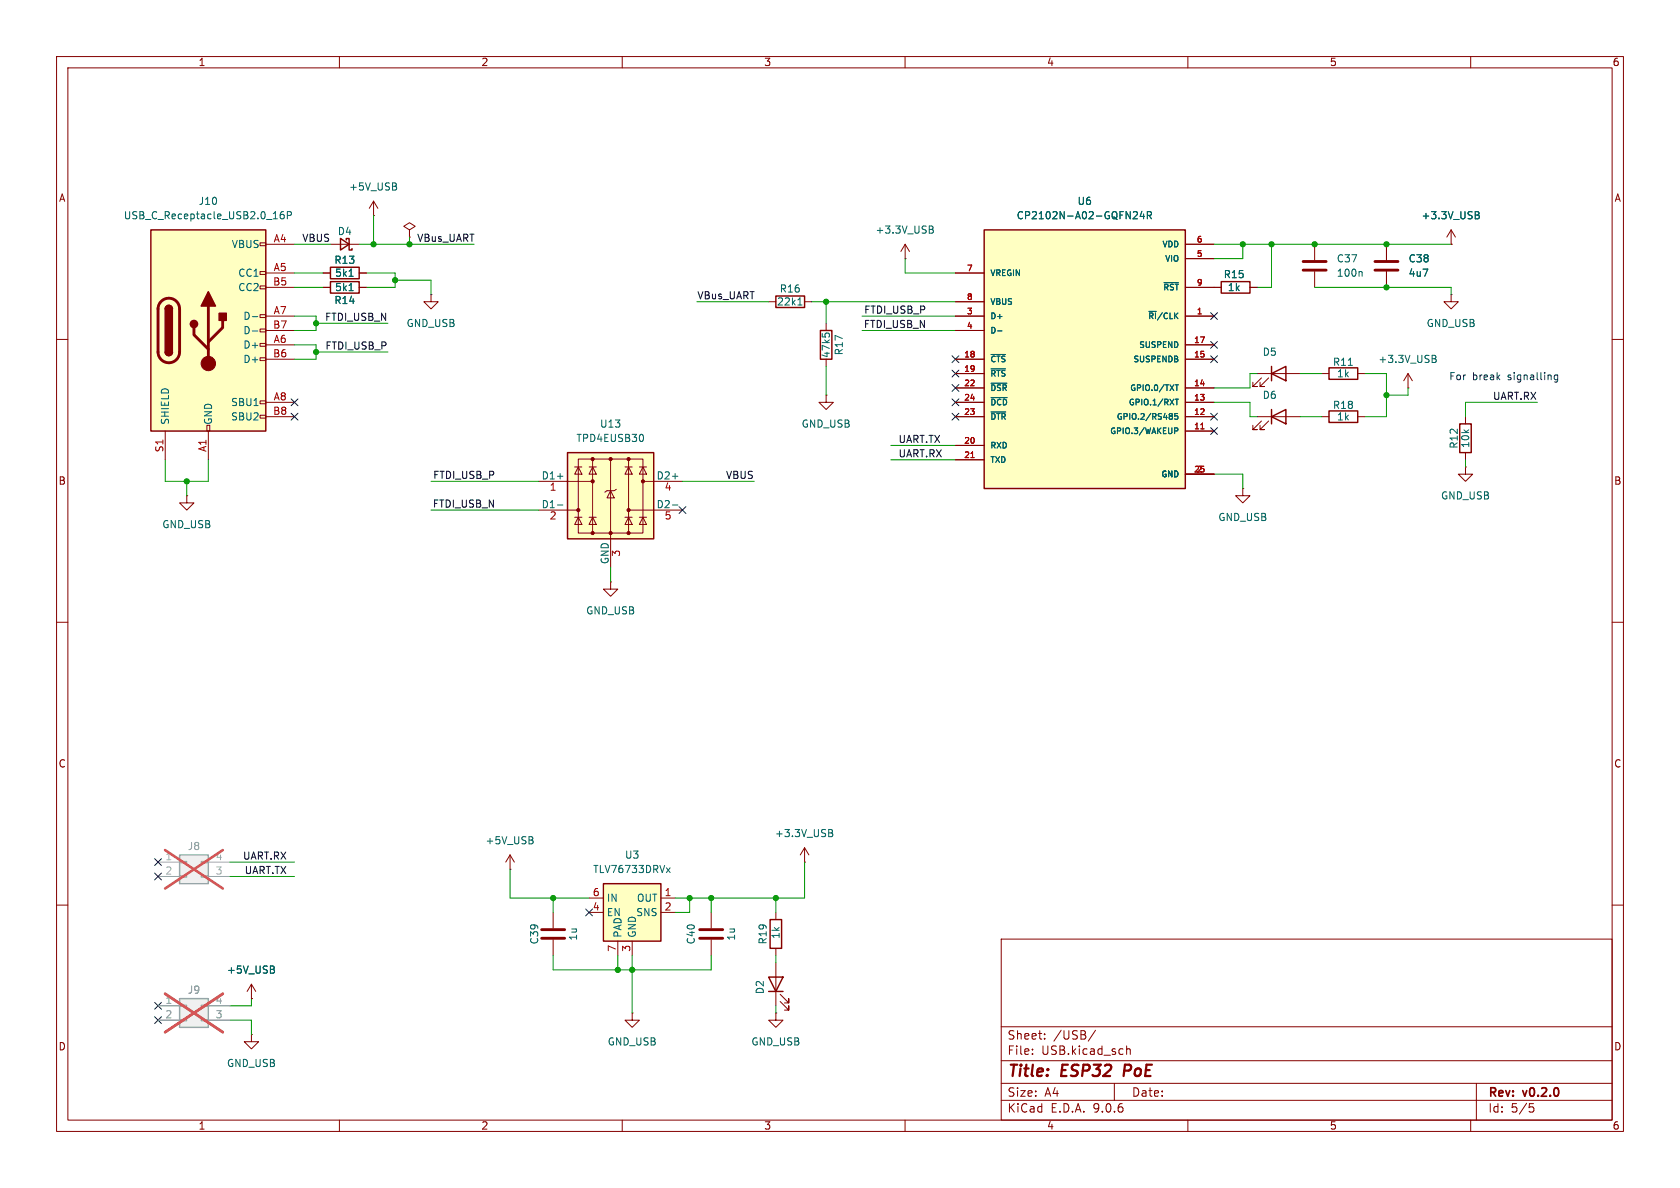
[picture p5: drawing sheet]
<svg xmlns="http://www.w3.org/2000/svg" width="297mm" height="210mm" viewBox="0 0 297 210" stroke-linecap="round" stroke-linejoin="round" font-family="sans-serif">
<g fill="none" stroke="#840000" stroke-width=".18">
<path d="M10 10h277v190h-277zM12 12h273v186h-273zM60 10v2M110 10v2M160 10v2M210 10v2M260 10v2M10 60h2M285 60h2M10 110h2M285 110h2M10 160h2"/>
<path d="M137.2 170.2v7.6M137.9 177l1.5 1.6v-.8v.8h-.7M137.9 175.8l1.5 1.5v-.8v.8h-.7M177 166h108v32h-108zM285 160h2M60 198v2M110 198v2M160 198v2M177 194.5h108M177 191.5h108M177 187.5h108M177 181.5h108"/>
<path d="M182.5 186.3v.1M182.5 185.5v.1M184.7 183.6v.1M184.7 182.8v.1M193.7 182.1l-1.3 2M197 191.5v3M199.2 184.9v1.5M199.2 185.5l.2-.1 .3 .1 .1 .9M210 198v2M260 198v2M261 191.5v6.5M270.4 195.1h.7"/>
<path d="M270.5 195.7h.4l.3 .3-.2 .5-.5 .1"/>
</g>
<path d="M198.9 188.2l-.3 2" fill="none" stroke="#840000" stroke-width=".4"/>
<path d="M135.9 172.7h2.5l-1.2 2.6zM135.9 175.3h2.5" fill="none" stroke="#840000" stroke-width=".25"/>
<path d="M31.7 151.1h5.1v5.1h-5.1z" fill="#f0f0f0"/>
<path d="M31.7 151.1h5.1v5.1h-5.1z" fill="none" stroke="#a1a1a1" stroke-width=".25"/>
<path d="M27.9 152.4h3.8M27.9 154.9h3.8M31.7 152.3h1.3v.2h-1.3zM31.7 154.8h1.3v.3h-1.3zM35.6 152.3h1.2v.2h-1.2zM35.6 154.8h1.2v.3h-1.2zM36.8 152.4h3.8M36.8 154.9h3.8" fill="none" stroke="#a1a1a1" stroke-width=".18"/>
<path d="M29.2 150.3l10.2 6.8M39.4 150.3l-10.2 6.8" fill="none" stroke="#e65255" stroke-width=".46"/>
<g fill="none" stroke="#840000" stroke-width=".18">
<path d="M57.1 50.8h1.3M57.1 48.3h1.3M63.5 50.8h1.3M63.5 48.3h1.3M259.1 73.7v1.2M33 87.6v1.3h1.3l-1.3 1.3-1.3-1.3h1.3M33 87.6h.1M259.1 82.6v1.2h1.2l-1.2 1.3-1.3-1.3h1.3M259.1 82.6h.1M259.1 80v1.3M90.2 153.7h.1M90.2 151.1l-.8 1.3"/>
<path d="M90.2 151.1l.7 1.3M90.2 151.1v2.6M142.2 152.4h.1M142.2 149.9l-.7 1.2M142.2 149.9l.8 1.2M142.2 149.9v2.5M44.4 176.5h.1M44.4 174l-.7 1.3M44.4 174l.8 1.3M44.4 174v2.5M44.4 182.9v1.3h1.3l-1.3 1.2-1.2-1.2h1.2M44.4 182.9h.1"/>
</g>
<path d="M61.7 48.8h.7M61.7 51.4h.7M93.9 148.5l.4 .2-.1 .3-.2 .2M94.1 148l.1 .1-.1 .3M146.5 146.6l.6 .2 .1 .2-.3 .2M146.5 147.2h.4M146.9 147.2l.3 .3v.3l-.7 .1M48.2 171.4l.3 .2v.3l-.2 .1M48.4 170.8l.1 .2-.1 .3" fill="none" stroke="#006464" stroke-width=".18"/>
<path d="M58.4 49.8h5.1v2h-5.1zM58.4 47.2h5.1v2.1h-5.1zM258.1 74.9h2v5.1h-2z" fill="none" stroke="#840000" stroke-width=".25"/>
<path d="M100.3 80h15.3v15.3h-15.3z" fill="#ffffc2"/>
<g fill="none" stroke="#840000" stroke-width=".18">
<path d="M66 38.1h.1M66 35.6l-.7 1.2M66 35.6l.8 1.2M66 35.6v2.5M72.4 40.6l1-.6-1-.6-1 .6 1 .6v1.3M72.4 41.9h.1M222.2 66h7.7M222.2 73.7h7.7M223 66.8l-1.5 1.5h.7h-.7v-.7M223 74.4l-1.5 1.5h.7h-.7v-.7M224.3 66.8l-1.5 1.5h.7h-.7v-.7M224.3 74.4l-1.5 1.5h.7h-.7v-.7"/>
<path d="M233.7 66h1.2M233.7 73.7h1.2M240 66h1.3M240 73.7h1.3M95.2 85.1h9.6M95.2 90.2h7M101.6 82.6h1.3M101.6 91.4h1.3M102.2 81.2h11.5v13h-11.5zM102.2 82.6l.7 1.2h-1.3zM102.2 91.4l.7 1.3h-1.3zM104.1 82.6h1.3"/>
<path d="M104.1 91.4h1.3M104.8 82.6l.6 1.2h-1.3zM104.8 91.4l.6 1.3h-1.3zM104.8 81.2v13M107.9 86.7l.7 1.3h-1.3zM107.9 81.2v19.1M109 86.5l-.4 .2h-1.3l-.4 .3M110.5 82.6h1.3M110.5 91.4h1.3M111.1 82.6l.7 1.2h-1.3zM111.1 91.4l.7 1.3h-1.3zM111.1 81.2v13"/>
<path d="M111.1 90.2h9.5M113 82.6h1.3M113 91.4h1.3M113.7 82.6l.6 1.2h-1.3zM113.7 91.4l.6 1.3h-1.3zM113.7 85.1h6.9M107.9 102.9v1.2h1.3l-1.3 1.3-1.2-1.3h1.2M107.9 102.9h.1"/>
</g>
<path d="M224.8 66l2.5-1.2v2.5zM224.8 73.7l2.5-1.3v2.5zM224.8 64.8v2.5M224.8 72.4v2.5M234.9 65h5.1v2.1h-5.1zM234.9 72.6h5.1v2.1h-5.1zM100.3 80h15.3v15.3h-15.3z" fill="none" stroke="#840000" stroke-width=".25"/>
<g fill="#840000" stroke="#840000" stroke-width=".18">
<circle cx="102.2" cy="90.2" r=".28"/>
<circle cx="104.8" cy="81.2" r=".28"/>
<circle cx="104.8" cy="85.1" r=".28"/>
<circle cx="104.8" cy="94.2" r=".28"/>
<circle cx="107.9" cy="81.2" r=".28"/>
<circle cx="107.9" cy="94.2" r=".28"/>
<circle cx="111.1" cy="81.2" r=".28"/>
<circle cx="111.1" cy="90.2" r=".28"/>
<circle cx="111.1" cy="94.2" r=".28"/>
<circle cx="113.7" cy="85.1" r=".28"/>
</g>
<path d="M69.8 32.9l.3 .3v.3l-.2 .1M69.9 32.4l.2 .2-.2 .3M113.6 76.9l.2 .4-.2 .6M238.4 64.6h.7M98.5 84.2h1M98.5 89.3h1M118.9 84.2h.9M118.9 89.3h.9" fill="none" stroke="#006464" stroke-width=".18"/>
<path d="M106.7 156.2h10.1v10.2h-10.1z" fill="#ffffc2"/>
<path d="M137.2 52.3h5v2.1h-5zM106.7 156.2h10.1v10.2h-10.1zM136.1 162.6h2.1v5h-2.1z" fill="none" stroke="#840000" stroke-width=".25"/>
<g fill="none" stroke="#840000" stroke-width=".18">
<path d="M76.2 52.1v1.2h1.3l-1.3 1.3-1.3-1.3h1.3M76.2 52.1h.1M135.9 53.3h1.3M142.2 53.3h1.3M160 45.7h.1M160 43.2l-.7 1.3M160 43.2l.8 1.3M160 43.2v2.5M232.4 43.2v2.8M232.4 48v2.8M248.9 68.6h.1M248.9 66l-.7 1.3"/>
<path d="M248.9 66l.8 1.3M248.9 66v2.6M104.1 158.8h2.6M116.8 158.8h2.6M104.1 161.3h2.6M109.2 166.4v2.5M111.8 166.4v2.5M116.8 161.3h2.6M125.7 161.3v2.8M125.7 166.1v2.8M137.2 161.3v1.3M137.2 167.6v1.3"/>
</g>
<path d="M164.3 39.9l.6 .2v.2l-.2 .3M141.1 53.9h.7M141.3 52.8l.1-.2v1.3M164.3 40.6h.4M164.7 40.6l.3 .2-.1 .3-.6 .1M240.6 48l.2 .2v.6M253.2 62.8l.6 .1v.3l-.2 .2M253.2 63.4h.4M253.6 63.4l.3 .3-.1 .3-.6 .1M117.8 153.4l.7 .8M118.5 153.4l-.7 .8" fill="none" stroke="#006464" stroke-width=".18"/>
<path d="M230.4 47.8h4M230.4 46.2h4M123.7 164.3h4.1M123.7 165.9h4.1" fill="none" stroke="#840000" stroke-width=".51"/>
<path d="M31.7 176.5h5.1v5.1h-5.1z" fill="#f0f0f0"/>
<path d="M31.7 176.5h5.1v5.1h-5.1z" fill="none" stroke="#a1a1a1" stroke-width=".25"/>
<path d="M27.9 177.8h3.8M31.7 177.7h1.3v.2h-1.3zM35.6 177.7h1.2v.2h-1.2zM36.8 177.8h3.8M27.9 180.3h3.8M31.7 180.2h1.3v.3h-1.3zM35.6 180.2h1.2v.3h-1.2zM36.8 180.3h3.8" fill="none" stroke="#a1a1a1" stroke-width=".18"/>
<path d="M29.2 175.7l10.2 6.8M39.4 175.7l-10.2 6.8" fill="none" stroke="#e65255" stroke-width=".46"/>
<path d="M60.2 42.2l1.5 1-1.5 1zM61.2 42.4v-.2h.5v2h.5v-.3M145 58.4h2.1v5.1h-2.1zM215.9 49.8h5.1v2h-5.1z" fill="none" stroke="#840000" stroke-width=".25"/>
<path d="M58.4 43.2h5.1M146 57.2v1.2M214.6 50.8h1.3M221 50.8h1.2M146 69.9v1.2h1.3l-1.3 1.3-1.2-1.3h1.2M146 69.9h.1M146 63.5v1.3M219.7 86.4v1.2h1.3l-1.3 1.3-1.3-1.3h1.3M219.7 86.4h.1M137.2 179.1v1.2h1.2l-1.2 1.3-1.3-1.3h1.3M137.2 179.1h.1" fill="none" stroke="#840000" stroke-width=".18"/>
<path d="M145.4 58.9v.6M145.8 59.1l.3-.2h.3l.2 .2" fill="none" stroke="#006464" stroke-width=".18"/>
<path d="M26.7 40.6h20.3v35.6h-20.3z" fill="#ffffc2"/>
<g fill="none" stroke="#840000" stroke-width=".18">
<path d="M46 42.9h1v.5h-1zM46 48h1v.5h-1zM46 50.5h1v.6h-1zM46 55.6h1v.5h-1zM46 58.2h1v.5h-1zM47 43.2h5.1M47 48.3h5.1M47 50.8h5.1M47 55.9h5.1M47 58.4h5.1M245.1 43.2v2.8M245.1 48v2.8"/>
<path d="M256.5 52.1v1.2h1.3l-1.3 1.3-1.2-1.3h1.2M256.5 52.1h.1M256.5 43.2h.1M256.5 40.6l-.7 1.3M256.5 40.6l.8 1.3M256.5 40.6v2.6M29.2 76.2v5.1M36.6 75.2h.5v1h-.5zM36.8 76.2v5.1M46 60.7h1v.5h-1zM46 63.2h1v.6h-1zM46 70.9h1v.5h-1z"/>
<path d="M46 73.4h1v.5h-1zM47 61h5.1M47 63.5h5.1M47 71.1h5.1M47 73.7h5.1"/>
</g>
<path d="M26.7 40.6h20.3v35.6h-20.3zM29.2 54.6a.64 .64 0 0 1 .6-.6 .64 .64 0 0 1 .7 .6M29.2 62.2a.64 .64 0 0 0 .6 .7 .64 .64 0 0 0 .7-.7" fill="none" stroke="#840000" stroke-width=".25"/>
<path d="M28.5 53.3a1.9 1.9 0 0 1 2.1-.4 1.9 1.9 0 0 1 1.1 1.7v7.6a1.91 1.91 0 0 1-1.9 1.9 1.91 1.91 0 0 1-1.9-1.9v-7.7l.2-.7zM34.3 57.9v1.3l2.5 2.5M36.8 54.1v10.2M39.4 56.6v1.3l-2.6 2.6M243.1 46.2h4M243.1 47.8h4" fill="none" stroke="#840000" stroke-width=".51"/>
<g fill="#840000" stroke="#840000" stroke-width=".25">
<path d="M29.2 54.6h1.3v7.6h-1.3z"/>
<path d="M29.4 54.2a.64 .64 0 0 1 .7-.2 .64 .64 0 0 1 .4 .6h-1.3z"/>
<path d="M29.2 62.2h1.3a.64 .64 0 0 1-.7 .7 .64 .64 0 0 1-.6-.7z"/>
<path d="M36.8 51.6l1.3 2.5h-2.5z"/>
<path d="M38.7 55.4h1.3v1.2h-1.3z"/>
<circle cx="34.3" cy="57.3" r=".63"/>
</g>
<circle cx="36.8" cy="64.3" r="1.27" fill="#840000" stroke="#840000" stroke-width=".18"/>
<path d="M50.1 37.4l-.3 .1a.86 .86 0 0 0 0 1.2l.4-.1 .1-.5-.3-.2-.3 .1-.2 .1M50.8 38.1l.6-.1 .1-.2v-.3l-.7-.1v1.3M260.8 37.4l.6 .1 .1 .3-.3 .2M260.8 38h.4M261.2 38l.3 .3v.3l-.7 .1M44.6 56h1M44.6 58.5h1" fill="none" stroke="#006464" stroke-width=".18"/>
<path d="M174 40.6h35.5v45.8h-35.5z" fill="#ffffc2"/>
<path d="M174 40.6h35.5v45.8h-35.5z" fill="none" stroke="#840000" stroke-width=".25"/>
<g fill="none" stroke="#840000" stroke-width=".18">
<path d="M57.1 48.3h1.3M57.1 50.8h1.3M63.5 48.3h1.3M63.5 50.8h1.3M168.9 48.3h5.1M168.9 53.3h5.1M168.9 55.9h5.1M168.9 58.4h5.1M209.5 55.9h5.1M209.5 43.2h5.1M209.5 45.7h5.1M209.5 50.8h6.4"/>
<path d="M221 50.8h1.2M245.1 43.2v2.8M245.1 48v2.8M256.5 43.2h.1M168.9 63.5h5.1M168.9 66h5.1M168.9 68.6h5.1M168.9 71.1h5.1M168.9 73.7h5.1M168.9 78.7h5.1M209.5 63.5h5.1M209.5 68.6h5.1"/>
<path d="M209.5 71.1h5.1M209.5 73.7h5.1M209.5 61h5.1M209.5 76.2h5.1M168.9 81.3h5.1M209.5 83.8h5.1M44.4 176.5h.1M97.8 161.3v2.8M97.8 166.1v2.8M111.8 179.1v1.2h1.2l-1.2 1.3-1.3-1.3h1.3M111.8 179.1h.1"/>
</g>
<g fill="none" stroke="#006464" stroke-width=".18">
<path d="M200.4 37.5l.4-.1 .3 .4-.8 .9h.8M201.9 37.3l-.3 1h.8M202.2 37.8v.9M202.8 38.1l.6-.1 .2-.2-.1-.3-.7-.1v1.3M203.1 38.1l.5 .6M260.8 37.4l.6 .1 .1 .3-.3 .2M260.8 38h.4M261.2 38l.3 .3v.3l-.7 .1M61.7 48.8h.7M61.7 51.4h.7M176.4 58.5h.7M203.1 55h1.3"/>
<path d="M205.8 50h2.5M175.2 62.7h2.6M175.2 65.2h2.6M175.2 67.7h2.8M175.2 70.3h2.9M175.2 72.8h2.6M207.1 73.1l.2 .2-.2 .2 .2 .4-.2 .2M207.7 75.6h.3l.2 .2-.1 .3-.4 .1M207.8 68h.5M207.8 70.6h.5M208 68v1M208 70.6v1"/>
<path d="M208.2 73.1h-.5v.5l.4-.1 .1 .5-.2 .1-.3-.1M48.2 171.4l.3 .2v.3l-.2 .1M48.4 170.8l.1 .2-.1 .3"/>
</g>
<path d="M212.3 75.8h.6M171.6 80.9h.6" fill="none" stroke="#a90000" stroke-width=".18"/>
<path d="M95.8 164.3h4M95.8 165.9h4" fill="none" stroke="#840000" stroke-width=".51"/>
<g fill="none" stroke="#009600" stroke-width=".18">
<path d="M66 38.1v5.1M52.1 43.2h6.3M52.1 50.8h5M52.1 55.9h3.8v2.5h-3.8M52.1 48.3h5M55.9 57.2h12.7M63.5 43.2h20.3M64.8 48.3h5v2.5h-5M69.8 49.5h6.4v2.6M72.4 41.9v1.3M123.2 53.3h12.7M143.5 53.3h25.4"/>
<path d="M146 53.3v3.9M152.4 58.4h16.5M152.4 55.9h16.5M160 45.7v2.6h8.9M214.6 43.2h41.9M219.7 43.2v2.5h-5.1M224.8 43.2v7.6h-2.6M232.4 50.8h24.1v1.3M52.1 61h3.8v2.5h-3.8M55.9 62.2h12.7M146 64.8v5.1M157.5 78.7h11.4"/>
<path d="M214.6 71.1h6.4v2.6h1.2M222.2 66h-1.2v2.6h-6.4M229.9 66h3.8M229.9 73.7h3.8M241.3 66h3.8v7.7h-3.8M248.9 68.6v1.3h-3.8M271.8 71.1h-12.7v2.6M29.2 81.3v3.8h7.6v-3.8M33 85.1v2.5M76.2 85.1h19M76.2 90.2h19M120.6 85.1h12.7"/>
<path d="M157.5 81.3h11.4M214.6 83.8h5.1v2.6M259.1 81.3v1.3M107.9 100.3v2.6M40.6 154.9h11.5M40.6 152.4h11.5M90.2 153.7v5.1h13.9M97.8 158.8v2.5M121.9 158.8v2.5h-2.5M125.7 158.8v2.5M137.2 158.8v2.5M142.2 152.4v6.4h-22.8"/>
<path d="M44.4 176.5v1.3h-3.8M97.8 168.9v2.6h27.9v-2.6M109.2 168.9v2.6M111.8 168.9v10.2M137.2 168.9v1.3M137.2 177.8v1.3M40.6 180.3h3.8v2.6"/>
</g>
<g fill="none" stroke="#000084" stroke-width=".18">
<path d="M214 55.3l1.2 1.2M215.2 55.3l-1.2 1.2M51.5 70.5l1.2 1.2M51.5 73.1l1.2 1.2M52.7 70.5l-1.2 1.2M52.7 73.1l-1.2 1.2M168.3 62.9l1.2 1.2M168.3 65.4l1.2 1.2M168.3 73.1l1.2 1.2M168.3 70.5l1.2 1.2M168.3 68l1.2 1.2M169.5 62.9l-1.2 1.2"/>
<path d="M169.5 65.4l-1.2 1.2M169.5 73.1l-1.2 1.2M169.5 70.5l-1.2 1.2M169.5 68l-1.2 1.2M214 73.1l1.2 1.2M214 75.6l1.2 1.2M214 60.4l1.2 1.2M214 62.9l1.2 1.2M215.2 73.1l-1.2 1.2M215.2 75.6l-1.2 1.2M215.2 60.4l-1.2 1.2M215.2 62.9l-1.2 1.2"/>
<path d="M120 89.6l1.3 1.2M121.3 89.6l-1.3 1.2M27.3 151.8l1.2 1.2M27.3 154.3l1.2 1.2M28.5 151.8l-1.2 1.2M28.5 154.3l-1.2 1.2M27.3 179.7l1.2 1.2M27.3 177.2l1.2 1.2M28.5 179.7l-1.2 1.2M28.5 177.2l-1.2 1.2M103.5 160.7l1.2 1.2M104.7 160.7l-1.2 1.2"/>
</g>
<path d="M275.4 66.3v1l-.3 .3-.3-.1M275.4 66.3h-.4l-.2 .2 .1 .6h.5" fill="none" stroke="#0000c2" stroke-width=".18"/>
<path d="M27.9 177.8h3.8M36.8 177.8h3.8M27.9 180.3h3.8M36.8 180.3h3.8" fill="none" stroke="#a1a1a1" stroke-width=".18"/>
<path d="M29.2 175.7l10.2 6.8M39.4 175.7l-10.2 6.8" fill="none" stroke="#e65255" stroke-width=".46"/>
<g fill="#009600" stroke="#009600" stroke-width=".18">
<circle cx="224.8" cy="43.2" r=".46"/>
<circle cx="245.1" cy="50.8" r=".46"/>
<circle cx="232.4" cy="43.2" r=".46"/>
<circle cx="245.1" cy="43.2" r=".46"/>
<circle cx="245.1" cy="69.9" r=".46"/>
<circle cx="55.9" cy="62.2" r=".46"/>
<circle cx="69.8" cy="49.5" r=".46"/>
<circle cx="33" cy="85.1" r=".46"/>
<circle cx="55.9" cy="57.2" r=".46"/>
<circle cx="66" cy="43.2" r=".46"/>
<circle cx="137.2" cy="158.8" r=".46"/>
<circle cx="121.9" cy="158.8" r=".46"/>
<circle cx="125.7" cy="158.8" r=".46"/>
<circle cx="109.2" cy="171.5" r=".46"/>
<circle cx="111.8" cy="171.5" r=".46"/>
<circle cx="219.7" cy="43.2" r=".46"/>
<circle cx="72.4" cy="43.2" r=".46"/>
<circle cx="146" cy="53.3" r=".46"/>
<circle cx="97.8" cy="158.8" r=".46"/>
</g>
<g font-size="2.8" fill="#840000">
<text x="178" y="190.9">Title:</text>
<text x="187.7" y="190.9">ESP32</text>
<text x="199.5" y="190.9">PoE</text>
</g>
<g font-size="2.1" fill="#840000">
<text x="178" y="184">Sheet:</text>
<text x="186.2" y="184">/USB/</text>
<text x="178" y="186.7">File:</text>
<text x="184.1" y="186.7">USB.kicad_sch</text>
<text x="178" y="196.9">KiCad</text>
<text x="178" y="194.1">Size:</text>
<text x="184.7" y="194.1">A4</text>
<text x="185.7" y="196.9">E.D.A.</text>
<text x="193.3" y="196.9">9.0.6</text>
<text x="200" y="194.1">Date:</text>
<text x="263" y="194.3">Rev:</text>
<text x="263" y="196.9">Id:</text>
<text x="267.1" y="196.9">5/5</text>
<text x="269.4" y="194.3">v0.2.0</text>
</g>
<g font-size="1.8" fill="#840000">
<text x="35" y="11.9">1</text>
<text x="85" y="11.9">2</text>
<text x="135" y="11.9">3</text>
<text x="185" y="11.9">4</text>
<text x="235" y="11.9">5</text>
<text x="285" y="11.9">6</text>
<text x="10.3" y="35.9">A</text>
<text x="285.3" y="35.9">A</text>
<text x="10.3" y="85.9">B</text>
<text x="285.3" y="85.9">B</text>
<text x="10.3" y="135.9">C</text>
<text x="285.3" y="135.9">C</text>
<text x="10.3" y="185.9">D</text>
<text x="285.3" y="185.9">D</text>
<text x="35" y="199.9">1</text>
<text x="85" y="199.9">2</text>
<text x="135" y="199.9">3</text>
<text x="185" y="199.9">4</text>
<text x="235" y="199.9">5</text>
<text x="285" y="199.9">6</text>
</g>
<g font-size="1.8" fill="#006464">
<text x="61.6" y="33.9">+5V_USB</text>
<text x="21.8" y="39">USB_C_Receptacle_USB2.0_16P</text>
<text x="35" y="36.4">J10</text>
<text x="59.6" y="41.8">D4</text>
<text x="154.7" y="41.5">+3.3V_USB</text>
<text x="179.6" y="39">CP2102N-A02-GQFN24R</text>
<text x="190.4" y="36.4">U6</text>
<text x="251.2" y="39">+3.3V_USB</text>
<text x="40.9" y="44">VBUS</text>
<text x="59" y="46.8">R13</text>
<text x="236.2" y="46.6">C37</text>
<text x="248.9" y="46.6">C38</text>
<text x="42" y="49.1">CC1</text>
<text x="42" y="51.7">CC2</text>
<text x="59" y="53.9">R14</text>
<text x="59.1" y="49.1">5k1</text>
<text x="59.1" y="51.7">5k1</text>
<text x="137.8" y="51.9">R16</text>
<text x="216.2" y="49.4">R15</text>
<text x="217" y="51.7">1k</text>
<text x="236.2" y="49.1">100n</text>
<text x="248.9" y="49.1">4u7</text>
<text x="42.9" y="56.7">D-</text>
<text x="42.9" y="59.3">D-</text>
<text x="71.8" y="58">GND_USB</text>
<text x="137.3" y="54.2">22k1</text>
<text x="252.1" y="58">GND_USB</text>
<text x="42.9" y="61.8">D+</text>
<text x="42.9" y="64.4">D+</text>
<text x="146.9" y="63.4" transform="rotate(-90 146.9 63.4)">47k5</text>
<text x="149.2" y="62.9" transform="rotate(-90 149.2 62.9)">R17</text>
<text x="223.1" y="63.1">D5</text>
<text x="235.5" y="64.9">R11</text>
<text x="243.6" y="64.4">+3.3V_USB</text>
<text x="40.8" y="72">SBU1</text>
<text x="223.1" y="70.7">D6</text>
<text x="236.3" y="66.9">1k</text>
<text x="30.1" y="75.2" transform="rotate(-90 30.1 75.2)">SHIELD</text>
<text x="37.7" y="75.2" transform="rotate(-90 37.7 75.2)">GND</text>
<text x="40.8" y="74.5">SBU2</text>
<text x="106" y="75.8">U13</text>
<text x="141.6" y="75.8">GND_USB</text>
<text x="235.5" y="72.5">R18</text>
<text x="236.3" y="74.5">1k</text>
<text x="101.8" y="78.3">TPD4EUSB30</text>
<text x="257.9" y="79.4" transform="rotate(-90 257.9 79.4)">R12</text>
<text x="259.9" y="79.3" transform="rotate(-90 259.9 79.3)">10k</text>
<text x="95.7" y="84.8">D1+</text>
<text x="95.7" y="89.9">D1-</text>
<text x="116" y="84.8">D2+</text>
<text x="116" y="89.9">D2-</text>
<text x="254.7" y="88.5">GND_USB</text>
<text x="28.6" y="93.6">GND_USB</text>
<text x="215.3" y="92.3">GND_USB</text>
<text x="107.7" y="99.8" transform="rotate(-90 107.7 99.8)">GND</text>
<text x="103.5" y="108.8">GND_USB</text>
<text x="85.7" y="149.5">+5V_USB</text>
<text x="136.9" y="148.2">+3.3V_USB</text>
<text x="104.8" y="154.5">TLV76733DRVx</text>
<text x="110.4" y="152">U3</text>
<text x="107.2" y="159.6">IN</text>
<text x="112.5" y="159.6">OUT</text>
<text x="95.4" y="167" transform="rotate(-90 95.4 167)">C39</text>
<text x="102.2" y="166.4" transform="rotate(-90 102.2 166.4)">1u</text>
<text x="107.2" y="162.2">EN</text>
<text x="110.1" y="165.9" transform="rotate(-90 110.1 165.9)">PAD</text>
<text x="112.4" y="162.2">SNS</text>
<text x="112.6" y="165.9" transform="rotate(-90 112.6 165.9)">GND</text>
<text x="123" y="167" transform="rotate(-90 123 167)">C40</text>
<text x="130.1" y="166.4" transform="rotate(-90 130.1 166.4)">1u</text>
<text x="135.7" y="167" transform="rotate(-90 135.7 167)">R19</text>
<text x="138" y="166.1" transform="rotate(-90 138 166.1)">1k</text>
<text x="40" y="172.3">+5V_USB</text>
<text x="135.2" y="175.8" transform="rotate(-90 135.2 175.8)">D2</text>
<text x="107.3" y="185">GND_USB</text>
<text x="132.7" y="185">GND_USB</text>
<text x="40" y="188.8">GND_USB</text>
</g>
<g font-size="1.8" fill="#a90000">
<text x="48.3" y="42.9">A4</text>
<text x="48.2" y="50.5">B5</text>
<text x="48.3" y="48">A5</text>
<text x="48.2" y="58.2">B7</text>
<text x="48.3" y="55.6">A7</text>
<text x="48.2" y="63.2">B6</text>
<text x="48.3" y="60.7">A6</text>
<text x="48.3" y="70.9">A8</text>
<text x="48.2" y="73.4">B8</text>
<text x="29" y="80.1" transform="rotate(-90 29 80.1)">S1</text>
<text x="36.6" y="80" transform="rotate(-90 36.6 80)">A1</text>
<text x="97.1" y="87.1">1</text>
<text x="117.4" y="87.1">4</text>
<text x="97.1" y="92.2">2</text>
<text x="117.4" y="92.2">5</text>
<text x="109.9" y="98.5" transform="rotate(-90 109.9 98.5)">3</text>
<text x="104.7" y="158.5">6</text>
<text x="104.7" y="161">4</text>
<text x="117.4" y="158.5">1</text>
<text x="117.4" y="161">2</text>
<text x="109" y="168.3" transform="rotate(-90 109 168.3)">7</text>
<text x="111.5" y="168.3" transform="rotate(-90 111.5 168.3)">3</text>
</g>
<g font-size="1.8" fill="#0f0f0f">
<text x="53.3" y="42.8">VBUS</text>
<text x="73.7" y="42.8">VBus_UART</text>
<text x="123.2" y="53">VBus_UART</text>
<text x="57.4" y="56.8">FTDI_USB_N</text>
<text x="152.6" y="58.1">FTDI_USB_N</text>
<text x="152.7" y="55.5">FTDI_USB_P</text>
<text x="57.4" y="61.9">FTDI_USB_P</text>
<text x="263.8" y="70.8">UART.RX</text>
<text x="158.7" y="80.9">UART.RX</text>
<text x="158.7" y="78.4">UART.TX</text>
<text x="76.4" y="89.8">FTDI_USB_N</text>
<text x="76.5" y="84.7">FTDI_USB_P</text>
<text x="128.2" y="84.7">VBUS</text>
<text x="42.9" y="152.1">UART.RX</text>
<text x="43.2" y="154.6">UART.TX</text>
</g>
<g font-size="1.8" fill="#0000c2">
<text x="256.1" y="67.4">For</text>
<text x="260.3" y="67.4">break</text>
<text x="266.7" y="67.4">signalling</text>
</g>
<g font-size="1.8" fill="#aaa">
<text x="29.1" y="152.1">1</text>
<text x="29.1" y="154.7">2</text>
<text x="38" y="152.1">4</text>
<text x="38" y="154.7">3</text>
<text x="29.1" y="177.5">1</text>
<text x="38" y="177.5">4</text>
<text x="29.1" y="180.1">2</text>
<text x="38" y="180.1">3</text>
</g>
<g font-size="1.8" fill="#989898">
<text x="33.1" y="150.5">J8</text>
<text x="33.1" y="175.9">J9</text>
</g>
<g font-size="1.4" fill="#006464">
<text x="205.4" y="43.9">VDD</text>
<text x="205.9" y="46.5">VIO</text>
<text x="175" y="49">VREGIN</text>
<text x="205.5" y="51.5">~{RST}</text>
<text x="175" y="54.1">VBUS</text>
<text x="175" y="56.6">D+</text>
<text x="175" y="59.2">D-</text>
<text x="202.9" y="56.6">~{RI}/CLK</text>
<text x="175" y="64.2">~{CTS}</text>
<text x="200.2" y="64.2">SUSPENDB</text>
<text x="201.3" y="61.7">SUSPEND</text>
<text x="175" y="66.8">~{RTS}</text>
<text x="175" y="69.3">~{DSR}</text>
<text x="175" y="71.9">~{DCD}</text>
<text x="199.4" y="71.9">GPIO.1/RXT</text>
<text x="199.7" y="69.3">GPIO.0/TXT</text>
<text x="175" y="74.4">~{DTR}</text>
<text x="196.1" y="76.9">GPIO.3/WAKEUP</text>
<text x="197.3" y="74.4">GPIO.2/RS485</text>
<text x="175" y="79.5">RXD</text>
<text x="175" y="82">TXD</text>
<text x="205.2" y="84.6">GND</text>
</g>
<g font-size="1.4" fill="#a90000">
<text x="211.5" y="42.9">6</text>
<text x="211.5" y="45.5">5</text>
<text x="170.8" y="48">7</text>
<text x="170.8" y="53.1">8</text>
<text x="211.5" y="50.5">9</text>
<text x="170.8" y="55.6">3</text>
<text x="170.8" y="58.2">4</text>
<text x="211.5" y="55.6">1</text>
<text x="170.4" y="63.2">18</text>
<text x="170.4" y="65.8">19</text>
<text x="211" y="60.7">17</text>
<text x="211" y="63.2">15</text>
<text x="170.4" y="68.3">22</text>
<text x="170.4" y="70.9">24</text>
<text x="211" y="68.3">14</text>
<text x="211" y="70.9">13</text>
<text x="170.4" y="73.4">23</text>
<text x="211" y="73.4">12</text>
<text x="211" y="75.9">11</text>
<text x="170.4" y="78.5">20</text>
<text x="170.4" y="81">21</text>
<text x="211" y="83.6">25</text>
<text x="211.5" y="83.6">2</text>
</g>
</svg>
